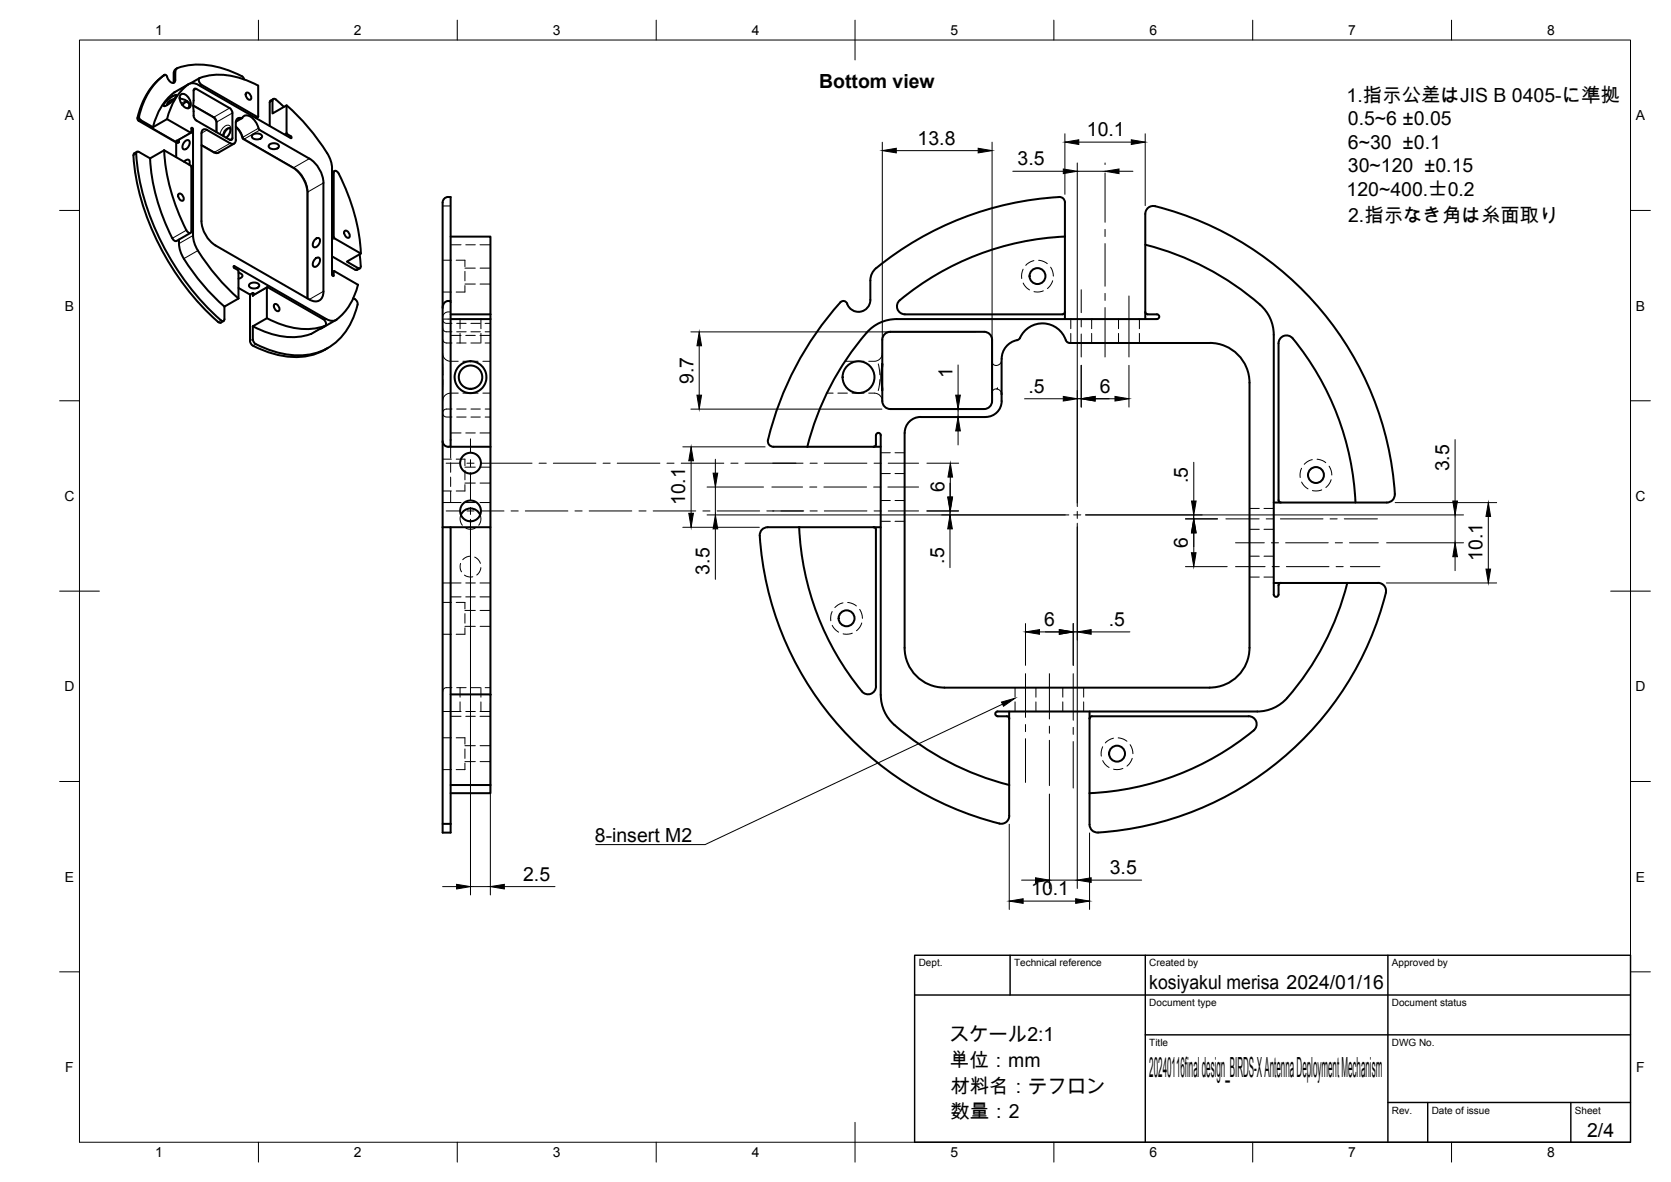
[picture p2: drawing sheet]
<svg xmlns="http://www.w3.org/2000/svg" width="420mm" height="297mm" viewBox="0 0 420 297" stroke-linecap="round" stroke-linejoin="round" font-family="sans-serif">
<!-- layer: Visible -->
<g fill="none" stroke="#000" stroke-width=".51">
<path d="M41.1 19a17.4 17.4 0 0 0-6.5 10.9l.3 .5 9.5 5.5 .6-.2-.6-.3M41.4 18.8a16.9 16.9 0 0 0-6.4 10.8l.5 .6 3 1.8 3.5-2.1M41.4 18.8l-.2 .2M41.4 18.8l.4 .1 .2 .4M44.5 17.2a1.36 1.36 0 0 0-.8 1.3l-.1 2.4M44.6 17.1a20.3 20.3 0 0 1 16.6 2.4l.2 .4M44.6 17.1l-.5 .7-.1 2.7a.97 .97 0 0 1-1.6-.5l-.4-.7M50.2 19.6l-2.3 1.4M34.4 38.1l-.8 .6a56.2 56.2 0 0 0 8.6 26.8 61.3 61.3 0 0 0 12.9 15.6h.4l.7-.4M34.9 38.2l2.8 1.6M35 38.2l-.4-.1-.3 .2a58.2 58.2 0 0 0 9.8 28.7 55.6 55.6 0 0 0 11.9 13.7l.3-.1 .1-.4v-3.1M37.7 39.8a48.5 48.5 0 0 0 6 20.5l.7 .3 3.5-2.1"/>
<path d="M41.3 37.8l6.6 3.8 .2 .3M41.3 37.8l-3.6 2M41.3 37.8a50 50 0 0 0 5.6 20.1M42 25.3l1.3-1.1 1-.3-.2 .6-1.1 1.2-1 .7-.8 .3v-.5zM42 29.9l5.9 3.4 .2-.1M42.2 25.7l.5 .2M43.8 24.9a2.04 2.04 0 0 0-1.8 1.5M44.3 35.8v3.7M45 35.1v.6M45.2 24.8a2.14 2.14 0 0 1 2.4 1.6l-.3 .8M45.4 23.8a1.62 1.62 0 0 1 2.2 1 1.63 1.63 0 0 1-.2 2.4 2.49 2.49 0 0 1-2-3.4zM46.5 35.5a.67 .67 0 0 1 1.1 0 1.6 1.6 0 0 1-1.5 2 1.47 1.47 0 0 1 .4-2z"/>
<path d="M46.9 25.6l.6 .3M47.1 25.5l-.5 .2-.7 .7M47.5 21.1l-3.6 2.1a14.9 14.9 0 0 0-5.4 8.8M48 33.3l-3.6 2.1M48.1 33.2v-.9l.2-.2 .3 .4-.1 26.7M48.6 26.6l5 2.8a1.81 1.81 0 0 1 .8 1.4v2.4M50.7 33.5v22.1a7.8 7.8 0 0 0 3.5 6.1l23.6 13.6M52.1 32.7l5.8 3.3M52.1 32.7a.86 .86 0 0 0-1-.1 .86 .86 0 0 0-.4 .9M56.2 34.2l.3-.9 .7-.9a.43 .43 0 0 1 .7-.1 .43 .43 0 0 1 0 .6l-.4 1-.6 .7M57.7 35.1l-8.6-5a2.36 2.36 0 0 1-.4-2.2v-5.1v-.3l.4-.2 8.9 5.1 .4 1v6.3l-.2 .5-.5-.1M58.9 36.1l-4.4 2.4-.8-.2-3-1.8"/>
<path d="M59.3 31.9a7.8 7.8 0 0 1 1.9 3.1M59.3 30.8v4.4M59.3 35.2a.86 .86 0 0 1-.4 .9 .86 .86 0 0 1-1-.1M60.7 29.7a.99 .99 0 0 0-1.1 .1 .99 .99 0 0 0-.3 1M60.7 29.7h.1a1.37 1.37 0 0 1 2.2-.4 6.2 6.2 0 0 1 2.2 3.3l12.6 7.3M60.8 29.7l-1.5 .9M61.2 35l12.4 7.1a8 8 0 0 1 3.7 6.3v26.6M62 23.3a1.16 1.16 0 0 1 1 1.7 1.16 1.16 0 0 1-1-1.7zM63.4 34a1.6 1.6 0 0 1 2.5 .3 1.5 1.5 0 0 1-2.6 0zM64.9 29.4l-.5 .3M64.9 21.5v7.7l-.2 .2M64.9 21.5a18 18 0 0 0-14.7-1.9 1.13 1.13 0 0 0 .5 1.7l14 8.1"/>
<path d="M67.6 36.5a1.6 1.6 0 0 1 2.5 .2 1.5 1.5 0 0 1-2.6 0zM68.7 24.9l-.9 .6v6.2M71.4 26.8l-2-1.8-.4-.2-.3 .1-.2 3.6 3.6-2v6.9l.2 .3 .9 .6 .1 .4-24.3-13.7a2.27 2.27 0 0 0-2.5 .9 15.6 15.6 0 0 0-4.5 8M72.1 26.5a49.6 49.6 0 0 1 11 13.6l.4 2.2v26.7M77.8 39.8a7.8 7.8 0 0 1 3.5 6.2v27.2a2.16 2.16 0 0 1-1 2.3 2.16 2.16 0 0 1-2.5-.2M45 48.7a1.16 1.16 0 0 1 1 1.7 1.16 1.16 0 0 1-1-1.7zM46.3 40.7a.83 .83 0 0 1 1.3-.3v1M46.9 57.9l.3 .4a.52 .52 0 0 0 .9 .1v-.3M48.1 42v16.1M48.5 59.2l.3 1.6 1 2.2M83.5 43l.1 .2M84.1 43l-.6 .3"/>
<path d="M86.7 58a1.16 1.16 0 0 1 1 1.7 1.16 1.16 0 0 1-1-1.7zM112.7 49.5h.6v62.6a1.42 1.42 0 0 1-2-1.2M112.7 49.5a1.7 1.7 0 0 0-1.4 2.2v80.8M113.3 59.5h10v19.5M266.3 49.5a1.41 1.41 0 0 1 1.5 1.4v29.3M266.3 49.5a79.7 79.7 0 0 0-46.4 18.3l-.7 .9-.3 1.2-.1 5.5a3 3 0 0 1-2.6 2.9 3 3 0 0 1-3.3-2.2l-.6-.4h-.6a77.6 77.6 0 0 0-18.6 34.8M267.8 59.4a69.5 69.5 0 0 0-41.9 16.4 2 2 0 0 0-.2 2.1 2 2 0 0 0 1.8 1.1M45 60.2a8.4 8.4 0 0 0 2 5.9 54.2 54.2 0 0 0 9.4 10.9M49.7 63a54.6 54.6 0 0 0 10.3 12M58.9 67.4l.9 .4 .2 .4v6.8M58.9 66.9l23.1 13.3 1 .4a2.19 2.19 0 0 0 2.4-.9 15.5 15.5 0 0 0 4.6-8.2M58.9 66.9l-.2 .1 .2 .4"/>
<path d="M60 72.4l2.9 1.6v11.6M60 75l-3.6 2.1M60 68.6a.83 .83 0 0 1 .9 .9l-.9 .5M62.7 71.5a1.6 1.6 0 0 1 2.5 .3 1.5 1.5 0 0 1-2.6 0zM63.6 73.6l-.7 .4M64.1 73.9l-.5-.3v.7v-.1M67.1 80a18.1 18.1 0 0 0 14.6 1.9M67.1 80l-3.5 2v3.5l.4 .7 .3 .3M67.1 80l.1-7.8 14.1 8 .5 .6a.78 .78 0 0 1-.1 1.1M67.2 72.2l-3.6 2M69.1 76.4a1.16 1.16 0 0 1 1 1.8 1.16 1.16 0 0 1-1-1.8zM79.3 65a.67 .67 0 0 1 1.1 0 1.6 1.6 0 0 1-1.5 2 1.47 1.47 0 0 1 .4-2z"/>
<path d="M79.3 60.1a.67 .67 0 0 1 1.1 0 1.6 1.6 0 0 1-1.5 2 1.47 1.47 0 0 1 .4-2zM83.5 64.4l5.8 3.4 .3 .1 .9-.5M83.5 69l.4 .4v-1.1l.2-.1 5.9 3.4M84 68.1l-.5 .3M88.8 75l.6 .3 .5 .8a15 15 0 0 1-18.1 12.9 27.1 27.1 0 0 1-7.5-2.5M90.7 63.7a48.3 48.3 0 0 0-5.9-20.6 .52 .52 0 0 0-.8 0l-.1 16.6 6.8 4-3.5 2.1 3.2 1.7 .2-.2 .1-.4-.3-3M113.3 75.6l-1.1 .1a1.62 1.62 0 0 0-.9 1.7M113.3 79h10M123.3 79v1.2M227.5 79h39.7M267.8 78.4l-.2 .4-.4 .2M288 78.4l.1 .4 .5 .2"/>
<path d="M288 61.5a70 70 0 0 1 28.9 15.1M288.6 79h2.3M290.9 79a.6 .6 0 0 1 .6 .6 .6 .6 0 0 1-.6 .6h-65.5a10.5 10.5 0 0 0-8.7 4.8 70 70 0 0 0-13.7 27.3M316.8 76.6a10 10 0 0 1 3.5 7.5M62.9 85.6l.3 1a20.5 20.5 0 0 0 16.4 2.3l2.8-1.5M81.7 81.9l-3.5 2a16.8 16.8 0 0 1-13.3-1.3l-1.3-.6M84.5 80.4l-4 2.2M113.3 80.2h10M123.3 80.2v32.1M221.8 91.5v6.6l-.2-2.9zM221.8 91.5v-6.1a2 2 0 0 1 2-2h23.6a2 2 0 0 1 2 2v15.4M221.8 98.1v2.7"/>
<path d="M251.8 98.7v.4M251.8 90.2v10.6M255.7 85.5a4.8 4.8 0 0 0-3.8 4.7M255.7 85.5a1.67 1.67 0 0 0 1.2-1.3 6.3 6.3 0 0 1 6.1-2.9 6.3 6.3 0 0 1 5.1 4.5l.9 .4M268.9 86.2h35.3a10 10 0 0 1 10 10v66.6a10 10 0 0 1-10 10h-66.8M288 80.2v-26.4a2 2 0 0 1 2.5-2 80 80 0 0 1 60.2 72.4M320.3 84.1v65.3a.6 .6 0 0 0 .6 .6 .6 .6 0 0 0 .6-.6v-2.6l.6-.3M113.3 112.3h10M123.3 112.3v20.2M193.1 110.5a1.41 1.41 0 0 0 1.4 1.8M194.5 112.3h26.9M219.7 112.3l.5-.4v-2.5a.61 .61 0 0 1 .6-.6 .61 .61 0 0 1 .7 .6l-.1 65.3a10.6 10.6 0 0 0 4.9 8.7 70 70 0 0 0 27.5 13.9"/>
<path d="M221.8 100.8a2 2 0 0 0 2 2h23.6a2 2 0 0 0 2-2M227.5 108.8v54a10 10 0 0 0 10 10M251.9 100.8a4 4 0 0 1-4.1 4h-16.3a4 4 0 0 0-4 4M111.3 132.5v76.7h2v-2.2M111.3 132.5h2v74.5M113.3 132.5h10v42M120.7 129.4a2.61 2.61 0 0 0-2.4-1.6 2.61 2.61 0 0 0-2.4 1.6M200.9 132.5a69.5 69.5 0 0 0 16.2 41.6 1.98 1.98 0 0 0 2.1 .2 1.98 1.98 0 0 0 1-1.8l.1-39.4-.2-.4-.4-.2M221.4 132.5h-28.4a2 2 0 0 0-2 2.1 79.7 79.7 0 0 0 61 72.4 2 2 0 0 0 1.8-2M321.5 125.7l.2 .4 .4 .2M321.5 125.7v-39.4a2.01 2.01 0 0 1 1.3-1.9 2.01 2.01 0 0 1 2.2 .6 70 70 0 0 1 15.8 41.3M350.7 124.2a2 2 0 0 1-2 2.1h-28.4"/>
<path d="M320.3 146.5h26.2M338.8 146.5a69.4 69.4 0 0 1-15.8 29.6 10 10 0 0 1-6.9 2.7h-65.2a.6 .6 0 0 0-.6 .6 .6 .6 0 0 0 .6 .6M346.5 146.5a2.02 2.02 0 0 1 2 2.5 79.9 79.9 0 0 1-72.8 60.2l-.8-.3-.6-.5-.3-1.2M113.3 174.5h10M123.3 174.5v22.8M253.2 180l.4 .2 .2 .4M253.7 178.8v26.2M274 178.8v28.4M274.6 180l-.5 .2-.1 .4M314 180a2.01 2.01 0 0 1 1.9 1.3 2.01 2.01 0 0 1-.7 2.2 70 70 0 0 1-41.2 15.8M113.3 197.3h10M123.3 197.3v2h-10"/>
<path d="M250.8 180h2.4M274.6 180h39.4M111.3 207h2"/>
<circle cx="260.9" cy="69.4" r="2"/>
<circle cx="118.3" cy="94.8" r="4"/>
<circle cx="118.3" cy="94.8" r="2.94"/>
<circle cx="215.9" cy="94.8" r="4"/>
<circle cx="118.3" cy="116.4" r="2.61"/>
<circle cx="330.9" cy="119.4" r="2"/>
<circle cx="118.3" cy="128.4" r="2.61"/>
<circle cx="212.9" cy="155.4" r="2"/>
<circle cx="280.9" cy="189.4" r="2"/>
</g>
<!-- layer: Hidden -->
<g fill="none" stroke="#000" stroke-width=".25">
<path d="M111.3 51.8h2M111.3 65.4h2.2M111.3 73.4h2.2M113.3 78.4a1.56 1.56 0 0 0-2 1.4M113.3 61.5h2.6M114.7 65.4h2.2v1.6M116.9 68.2v2.4M116.9 71.8v1.6h-2.2M116.9 67.4h2.6M116.9 71.4h2.6M117.1 61.5h2.4M120.7 61.5h2.6"/>
<path d="M120.7 67.4h2.6M120.7 71.4h2.6M257.3 67.7l-.4 1.1v1.2M257.3 71.1l.5 .9 1.1 .9M260 65.5l-1.3 .5-.8 .7M261.2 65.4l1.3 .4 .8 .5M262.3 73.1l-.9 .2h-1.4M264.2 67.1l.5 1.2 .2 1.1M264.7 70.6l-.5 1-.8 .9M111.3 80.2h2M111.3 91.4l.1 2.8M111.3 82.4a.97 .97 0 0 0 1 1h1.3"/>
<path d="M111.3 85.2a1 1 0 0 0 1 1h1.3M111.3 88.8a2 2 0 0 0 2 2h1.9M111.3 80.2a1 1 0 0 0 1 1.1h1.3M111.4 95.4l-.1 2.7M113.3 84.3h2.6M114.3 94.4v.8M114.8 83.4h2.4M114.8 86.2h2.4M114.8 81.3h2.4M115.2 98.8h-1.9a2 2 0 0 0-2 2M115.7 80.2v2.4M115.7 83.8v2.4"/>
<path d="M116.4 90.8h3.8M116.4 98.8h3.8M117.1 97.5l1 .3 1.4-.3M117.1 84.3h2.4M118.4 83.4h2.4M118.4 86.2h2.4M118.4 81.3h2.4M120.7 84.3h2.6M120.9 80.2v2.4M120.9 83.8v2.4M121.4 90.8h1.9M121.4 98.8h1.9"/>
<path d="M122 83.4h1.3M122 86.2h1.3M122 81.3h1.3M122.3 94.4v.8M207.9 98.8h1.6M210.7 98.8h2.4M212.4 90.8h4.9M214.2 98.8h3.1M218.4 98.8a3.9 3.9 0 0 1 2.4 .3l.8 .7 .2 1M220.8 91.4l.4 2.8M221.2 95.4l-.4 2.7M221.8 88.8a2.05 2.05 0 0 1-2 2h-1.4"/>
<path d="M249.4 98.7a1.21 1.21 0 0 1 1.4-.9 1.21 1.21 0 0 1 1 1.2v.1M250.8 97.5l-.1 .3zM251.8 90.5a1.21 1.21 0 0 1-1 1.3 1.21 1.21 0 0 1-1.4-.9M269.2 80.2v2.4M269.2 83.8v2.4M274.5 80.2v2.4M274.5 83.8v2.4M281.2 80.2v2.4M281.2 83.8v2.4M286.5 80.2v2.4M286.5 83.8v2.4M111.3 115.4h2.2"/>
<path d="M113.3 112.3v2.8M113.3 116.3v2.4M113.3 119.9v2.4M113.3 108.8h2.6M113.6 102.8h-1.3a1.01 1.01 0 0 0-1 1 1.01 1.01 0 0 0 1 1h1.3M114.7 115.4h2.2v1.6M114.8 102.8h2.4M114.8 104.8h2.4M116.9 118.2v2.4M116.9 117.4h2.6M117.1 108.8h2.4M118.4 102.8h2.4"/>
<path d="M118.4 104.8h2.4M120.7 108.8h2.6M120.7 117.4h2.6M122 102.8h1.3M122 104.8h1.3M221.4 113.8h2.5M221.4 119h2.5M225 113.8h2.5M225 119h2.5M327.3 117.7l-.4 1.1v1.2M330 115.5l-1.3 .5-.8 .7M331.2 115.4l1.3 .3 .9 .6"/>
<path d="M334.2 117.1l.5 1.2 .2 1.1M111.3 126.3h4.6M111.3 123.4h2.2M113.3 123.5v2.8M115.9 129.4l-.2 1.4 .5 1.2M116.9 121.8v1.6h-2.2M116.9 121.4h2.6M117.1 126.3h2.4M117.2 132.7l1.1 .3 1.2-.3M118.3 139.8l-.9 .1-1 .8M120.7 126.3h2.6M120.7 121.4h2.6"/>
<path d="M120.7 129.4l.2 1.4-.5 1.2M221.4 131h2.5M221.4 125.8h2.5M225 131h2.5M225 125.8h2.5M314.2 127.8h2.4M314.2 133h2.4M314.2 139.8h2.4M317.8 127.8h2.5M317.8 133h2.5M317.8 139.8h2.5M327.3 121.1l.6 .9 1 .9"/>
<path d="M332.3 123.1l-1.4 .3-.9-.1M334.7 120.6l-.5 1-.8 .9M111.3 146.5h4.6M111.3 151.4h2.2M111.3 159.4h2.2M113.3 150h2.6M114.7 151.4h2.2v1.6M115.8 141.6l-.1 1.4 .4 .7M116.8 144.5l.8 .4 1.3 .1M116.9 154.2v2.4M116.9 157.8v1.6h-2.2M116.9 153.4h2.6"/>
<path d="M116.9 157.4h2.6M117.1 146.5h2.4M117.1 150h2.4M119.4 140l1 .8 .4 .8M120.7 146.5h2.6M120.7 150h2.6M120.7 153.4h2.6M120.7 157.4h2.6M120.9 142.6l-.4 1.2-.6 .7M209.2 153.7l-.3 1.1v1.2M209.3 157.1l.5 .9 1.1 .9M212 151.5l-1.3 .5-.8 .7"/>
<path d="M213.1 151.4l1.4 .4 .8 .5M214.3 159.1l-1.4 .3-.9-.1M216.2 153.1l.5 1.2 .2 1.1M216.7 156.6l-.5 1-.9 .9M314.2 145h2.4M317.8 145h2.5M111.3 178.8h4.6M113.6 172.8h-1.3a1 1 0 0 0-1 1M114.8 172.8h2.4M115.7 172.8v2.4M115.7 176.4v2.4M117.1 178.8h2.4"/>
<path d="M118.4 172.8h2.4M120.7 178.8h2.6M120.9 172.8v2.4M120.9 176.4v2.4M122 172.8h1.3M255.2 172.8v2.4M255.2 176.4v2.4M260.5 172.8v2.4M260.5 176.4v2.4M267.2 172.8v2.4M267.2 176.4v2.4M272.5 172.8v2.4"/>
<path d="M272.5 176.4v2.4M111.3 185.4h2.2M111.3 193.4h2.2M113.3 180h2.6M114.7 185.4h2.2v1.6M116.9 188.2v2.4M116.9 191.8v1.6h-2.2M116.9 187.4h2.6M116.9 191.4h2.6M117.1 180h2.4M120.7 180h2.6M120.7 187.4h2.6"/>
<path d="M120.7 191.4h2.6M277.3 187.7l-.4 1.1v1.2M277.3 191.1l.5 .9 1.1 .9M280 185.5l-1.3 .5-.8 .7M281.2 185.4l1.3 .4 .9 .5M282.3 193.1l-.9 .3-1.4-.1M284.2 187.1l.5 1.2 .2 1.1M284.7 190.6l-.5 1-.8 .9"/>
</g>
<!-- layer: Visible Narrow -->
<g fill="none" stroke="#000" stroke-width=".25">
<path d="M41.2 18.9l-.1 .1M41.2 18.9a17.1 17.1 0 0 0-6.4 10.4M41.2 18.9h.1M41.4 18.8l-.2 .1M43.9 18.2v2M43.9 18.2l-.2 .3M44.1 18.1l-.2 .1M44.3 17.3l-.3 .3-.1 .6M34.2 38.7l-.7 .4M34.8 29.4l.1 .5 .4 .5M34.8 29.4l-.2 .2M35 29.2l-.2 .2"/>
<path d="M35.2 30.4l9.6 5.4M35.3 30.4h-.4M35.5 30.2l-.3 .2M42.3 25.6l.6 .1M43.9 20.2l-.2 .6M43.9 20.2l-.2 .3M44.1 20.1l-.2 .1M47.1 25.5l.2 .1M47.1 25.4a1.55 1.55 0 0 0-1.5 .7M47.3 21.3l-3.6 2M47.9 33.3l-3.5 2.1M48.5 32.5l-.4 .3"/>
<path d="M48.6 26.4l5.2 3M49.4 22.4l-.7 .4M50.7 36.3l3.3 1.9M50.7 21.3l-.5 .3M52.1 32.7l-1.4 .8M53.9 29.4h-.3M53.9 29.4l.5 .5 .2 .7M54 38.2l-.3 .1M54 38.2l.5 .2 .5-.1M54.5 30.6v2.7M54.6 30.6l-.2 .2M55.3 33.7l.4-1a1.58 1.58 0 0 1 2.1-1.1 2.36 2.36 0 0 1-.8 3.1"/>
<path d="M57.7 27.2l-3.9 2.2M57.8 32.2a1.75 1.75 0 0 0-1.8 1.9M57.9 36l-3.9 2.2M58.4 34.7l-.7 .4M58.4 28.4l-3.9 2.2M59.3 31.7l1.1 1.2 .7 1.6M60.7 29.7l-1.4 .8M61.1 34.5l-.1 .1M61.1 34.5l.4 .4M61.4 34.9l12.5 7.2M61.5 34.9l-.3 .1M64.7 29.4l-.4 .2"/>
<path d="M65 32.2l-3.9 2.3M65.3 32.7l-3.9 2.2M68.5 25.3l-.7 .4M72.1 33.4l-.7 .3M72.3 33.7l-.5 .3M73.1 34.2l-.4 .3M77.8 39.9l-3.9 2.2M46.9 57.9l-3.6 2M48.5 59.2l-3.5 2M73.9 42.1a7.8 7.8 0 0 1 3.5 6.1M73.9 42.1h-.2M77.4 48.2v26.9"/>
<path d="M77.4 48.2l-.1 .2M81.3 46l-3.9 2.2M83.9 59.5l-.4 .3M83.9 43.4l-.4 .3M84.1 59.9l-.6 .4M49.7 63l-3.5 2M58.9 66.9l-.2 .1M67.1 72.3l-3.5 2M81.3 73.2l-3.5 2.1M83.9 68.3l-.4 .2M83.9 69.2l-.2 .1M90 67.4l-.7 .4"/>
<path d="M55.5 80.5l-.7 .4M63.6 85.2l-.7 .4M64.3 86.5l-.7 .4M81.7 81.9l-3.5 2.1M82 80.2l-.5 .2"/>
</g>
<!-- layer: BORDER -->
<g fill="none" stroke="#000" stroke-width=".25">
<path d="M20 10.1h390v276.9h-390zM65 5.1v5M115 5.1v5M165 5.1v5M215 5.1v10M265 5.1v5M315 5.1v5M365 5.1v5M15 52.9h5M410 52.9h5M15 100.7h5M410 100.7h5"/>
<path d="M15 148.6h10M405 148.6h10M15 196.4h5M410 196.4h5M15 244.2h5M410 244.2h5M65 287v5M115 287v5M165 287v5M215 282.1v9.9M265 287v5M315 287v5"/>
<path d="M365 287v5"/>
</g>
<!-- layer: TITLEBLOCK -->
<path d="M230 240.1h180v46.9h-180zM230 250h180M254 240.1v9.9M288 240.1v46.9M349 240.1v46.9M288 260.1h122M349 277.1h61M359 277.1v9.9M395 277.1v9.9" fill="none" stroke="#000" stroke-width=".36"/>
<!-- layer: Smart Centers -->
<g fill="none" stroke="#000" stroke-width=".25">
<path d="M277.9 43.5v12.4M277.9 57.6v1.8M271.9 72.8v5.8M277.9 61.2v10.7M277.9 73.7v1.8M277.9 77.3v12.4M283.9 74.4v15.3M271.9 80.4v1.8M271.9 83.9v5.8M112.2 116.4h3.4M117.4 116.4h1.8M118.3 110.3v3.4"/>
<path d="M118.3 115.5v1.8M118.3 119.1v6.6M121 116.4h12.8M135.6 116.4h1.8M139.1 116.4h10.7M151.6 116.4h1.8M155.2 116.4h10.7M167.7 116.4h1.8M171.3 116.4h10.7M183.8 116.4h1.8M187.3 116.4h14.6M203.7 116.4h1.8"/>
<path d="M207.3 116.4h10.7M219.8 116.4h1.8M223.3 116.4h7.7M112.2 128.4h3.4M117.4 128.4h1.8M118.3 127.5v1.8M118.3 131.1v3.4M121 128.4h5.7M128.5 128.4h1.8M132.1 128.4h10.7M144.6 128.4h1.8M148.1 128.4h10.8"/>
<path d="M160.7 128.4h1.7M164.2 128.4h10.7M176.7 128.4h1.8M180.3 128.4h10.7M192.8 128.4h9.3M194.1 122.4h7.7M203.6 122.4h1.8M203.7 128.4h1.8M207.2 122.4h10.7M207.3 128.4h10.7M219.7 122.4h1.7M219.8 128.4h1.8"/>
<path d="M223.2 122.4h7.8M223.3 128.4h7.7M270 129.4h1.8M270.9 128.5v1.8M308.2 130.4h8.4M310.7 136.4h7.2M318.4 130.4h1.7M319.7 136.4h1.8M321.9 130.4h10.8M323.3 136.4h10.7M334.4 130.4h1.8M335.7 136.4h1.8"/>
<path d="M338 130.4h8.4M339.3 136.4h7.3M310.7 142.4h7.4M319.9 142.4h1.8M323.4 142.4h10.8M336 142.4h1.7M339.5 142.4h7.5M257.9 169.3v11M263.9 169.3v11.4M269.9 169.3v11.7M257.9 182.1v1.8M257.9 185.6v11"/>
<path d="M263.9 182.5v1.8M263.9 186v11.4M269.9 182.8v1.8M269.9 186.4v11.6"/>
</g>
<!-- layer: FD_Dimensions -->
<g fill="none" stroke="#000" stroke-width=".25">
<path d="M221.8 35.7v53.7M225.4 37.9h20.6M249.4 35.7v63M267.8 33.6v15.2M271.3 35.7h13.2M288 33.6v18.1M254.7 43h12.7M270.9 40.9v86.4M270.9 43h7M277.9 40.9v.4M281.4 43h3.5M173.7 83.4h71.6"/>
<path d="M175.8 86.9v12.4M240.9 91.7v7.6M271.9 91.8v10.5M283.9 91.8v10.5M171.7 112.3h20.7M173.7 102.8h48M173.8 115.8v13.2M179.9 115.4v3.5M233.1 116.4h7.9M239 119.9v5M240.5 102.8h2.5M240.9 102.8v2"/>
<path d="M240.9 108.3v3.5M257.6 100.2h9.8M270.9 100.2h1M275.4 100.2h5M300.2 116.2v9.7M365.9 110.5v15.4M118.3 130.5v94.4M171.7 132.5h19.2M177.8 122.4h14.2M177.8 129.4h91M179.9 122.4v7M179.9 132.9v12.7"/>
<path d="M233.1 128.4h7.9M238.9 121.4v3.5M238.9 128.4v1M238.9 132.9v9.7M270.9 131.5v91.8M273 129.4h95M298.1 130.4h8M300.2 129.4v1M300.2 133.9v5M348.7 136.4h19.3M350.8 126.3h25.5M365.9 129.4v7"/>
<path d="M365.9 139.9v3.5M374.2 129.8v13.2M257.9 156.7v10.5M261.4 158.8h5M269.9 156.7v10.5M269.9 158.8h1M274.4 158.8h9.7M298.1 142.4h10.5M348.6 146.5h27.7M123.3 176.7v48.2M263.9 199.5v23.8M253.8 207.1v21.4"/>
<path d="M274 209.3v19.2M111.3 222.8h3.5M118.3 222.8h5M126.8 222.8h12.8M256.9 221.2h3.5M257.3 226.4h13.2M263.9 221.2h7M274.4 221.2h12.7"/>
</g>
<g fill="#000" stroke="#000" stroke-width=".25">
<path d="M221.8 37.9l3.6-.6v1.1zM246 37.3l3.4 .6-3.4 .5zM267.8 35.7l3.5-.6v1.2zM284.5 35.1l3.5 .6-3.5 .6zM267.4 42.5l3.5 .5-3.5 .6zM277.9 43l3.5-.5v1.1zM175.2 99.3h1.2l-.6 3.5zM175.8 83.4l.6 3.5h-1.2zM240.3 99.3h1.2l-.6 3.5zM267.4 99.6l3.5 .6-3.5 .6zM271.9 100.2l3.5-.6v1.2zM280.4 99.6l3.5 .6-3.5 .6z"/>
<path d="M173.8 112.3l.5 3.5h-1.1zM179.3 118.9h1.2l-.6 3.5zM239 116.4l.5 3.5h-1.1zM240.9 104.8l.6 3.5h-1.2zM173.2 129h1.1l-.5 3.5zM179.9 129.4l.6 3.5h-1.2zM238.3 124.9h1.2l-.6 3.5zM238.9 129.4l.6 3.5h-1.2zM238.4 124.9h1.1l-.5 3.5zM300.2 130.4l.5 3.5h-1.1zM299.6 138.9h1.1l-.5 3.5zM300.2 130.4l.6 3.5h-1.2z"/>
<path d="M299.6 125.9h1.2l-.6 3.5zM365.9 136.4l.6 3.5h-1.2zM365.3 125.9h1.2l-.6 3.5zM374.2 126.3l.6 3.5h-1.2zM257.9 158.8l3.5-.6v1.2zM266.4 158.2l3.5 .6-3.5 .6zM270.9 158.8l3.5-.6v1.2zM373.6 143h1.2l-.6 3.5zM114.8 222.2l3.5 .6-3.5 .6zM123.3 222.8l3.5-.6v1.2zM253.8 226.4l3.5-.5v1.1zM260.4 220.6l3.5 .6-3.5 .5z"/>
<path d="M270.5 225.9l3.5 .5-3.5 .6zM270.9 221.2l3.5-.6v1.1z"/>
</g>
<!-- layer: Leaders -->
<path d="M251.8 176.4l3.4-.9-2.9 2z" fill="#000" stroke="#000" stroke-width=".25"/>
<path d="M252.1 177l-74.8 35.2h-27.5" fill="none" stroke="#000" stroke-width=".25"/>
<text font-size="7" x="289" y="270.6">20240116final design_BIRDS-X Antenna Deployment Mechanism</text>
<g font-size="4.9">
<text x="206" y="22">Bottom view</text>
<text x="338.6" y="25.6">1.指示公差はJIS B 0405-に準拠</text>
<text x="273.3" y="34.3">10.1</text>
<text x="338.9" y="31.5">0.5~6 ±0.05</text>
<text x="230.7" y="36.4">13.8</text>
<text x="255.9" y="41.6">3.5</text>
<text x="338.9" y="37.3">6~30 ±0.1</text>
<text x="338.9" y="43.2">30~120 ±0.15</text>
<text x="338.6" y="49.3">120~400.士0.2</text>
<text x="339" y="55.7">2.指示なき角は糸面取り</text>
<text x="239.5" y="94.9" transform="rotate(-90 239.5 94.9)">1</text>
<text x="174.3" y="96.5" transform="rotate(-90 174.3 96.5)">9.7</text>
<text x="258.6" y="98.7">.5</text>
<text x="276.5" y="98.7">6</text>
<text x="364.4" y="118.5" transform="rotate(-90 364.4 118.5)">3.5</text>
<text x="237.5" y="123.7" transform="rotate(-90 237.5 123.7)">6</text>
<text x="298.7" y="121.4" transform="rotate(-90 298.7 121.4)">.5</text>
<text x="172.3" y="127" transform="rotate(-90 172.3 127)">10.1</text>
<text x="298.7" y="137.7" transform="rotate(-90 298.7 137.7)">6</text>
<text x="237.4" y="141.7" transform="rotate(-90 237.4 141.7)">.5</text>
<text x="372.8" y="141" transform="rotate(-90 372.8 141)">10.1</text>
<text x="178.4" y="144.4" transform="rotate(-90 178.4 144.4)">3.5</text>
<text x="262.5" y="157.3">6</text>
<text x="278.8" y="157.3">.5</text>
<text x="149.6" y="211.5">8-insert M2</text>
<text x="131.6" y="221.3">2.5</text>
<text x="279.1" y="219.7">3.5</text>
<text x="259.3" y="225">10.1</text>
<text x="289" y="248.5">kosiyakul merisa 2024/01/16</text>
<text x="238.8" y="261.7">スケール2:1</text>
<text x="238.9" y="268.2">単位：mm</text>
<text x="239" y="274.6">材料名：テフロン</text>
<text x="239" y="281">数量：2</text>
<text x="399.1" y="285.7">2/4</text>
</g>
<g font-size="3.5">
<text x="39" y="8.8">1</text>
<text x="89" y="8.8">2</text>
<text x="139" y="8.8">3</text>
<text x="189" y="8.8">4</text>
<text x="239" y="8.8">5</text>
<text x="289" y="8.8">6</text>
<text x="339" y="8.8">7</text>
<text x="389" y="8.8">8</text>
<text x="16.3" y="30.2">A</text>
<text x="411.3" y="30.2">A</text>
<text x="16.3" y="78">B</text>
<text x="411.3" y="78">B</text>
<text x="16.2" y="125.9">C</text>
<text x="411.2" y="125.9">C</text>
<text x="16.2" y="173.7">D</text>
<text x="411.2" y="173.7">D</text>
<text x="16.3" y="221.6">E</text>
<text x="411.3" y="221.6">E</text>
<text x="16.4" y="269.4">F</text>
<text x="411.4" y="269.4">F</text>
<text x="39" y="290.8">1</text>
<text x="89" y="290.8">2</text>
<text x="139" y="290.8">3</text>
<text x="189" y="290.8">4</text>
<text x="239" y="290.8">5</text>
<text x="289" y="290.8">6</text>
<text x="339" y="290.8">7</text>
<text x="389" y="290.8">8</text>
</g>
<g font-size="2.5">
<text x="231" y="242.9">Dept.</text>
<text x="255" y="242.9">Technical reference</text>
<text x="289" y="242.9">Created by</text>
<text x="350" y="242.9">Approved by</text>
<text x="289" y="252.8">Document type</text>
<text x="350" y="252.8">Document status</text>
<text x="289" y="262.9">Title</text>
<text x="350" y="262.9">DWG No.</text>
<text x="350" y="279.9">Rev.</text>
<text x="360" y="279.9">Date of issue</text>
<text x="396" y="279.9">Sheet</text>
</g>
</svg>
